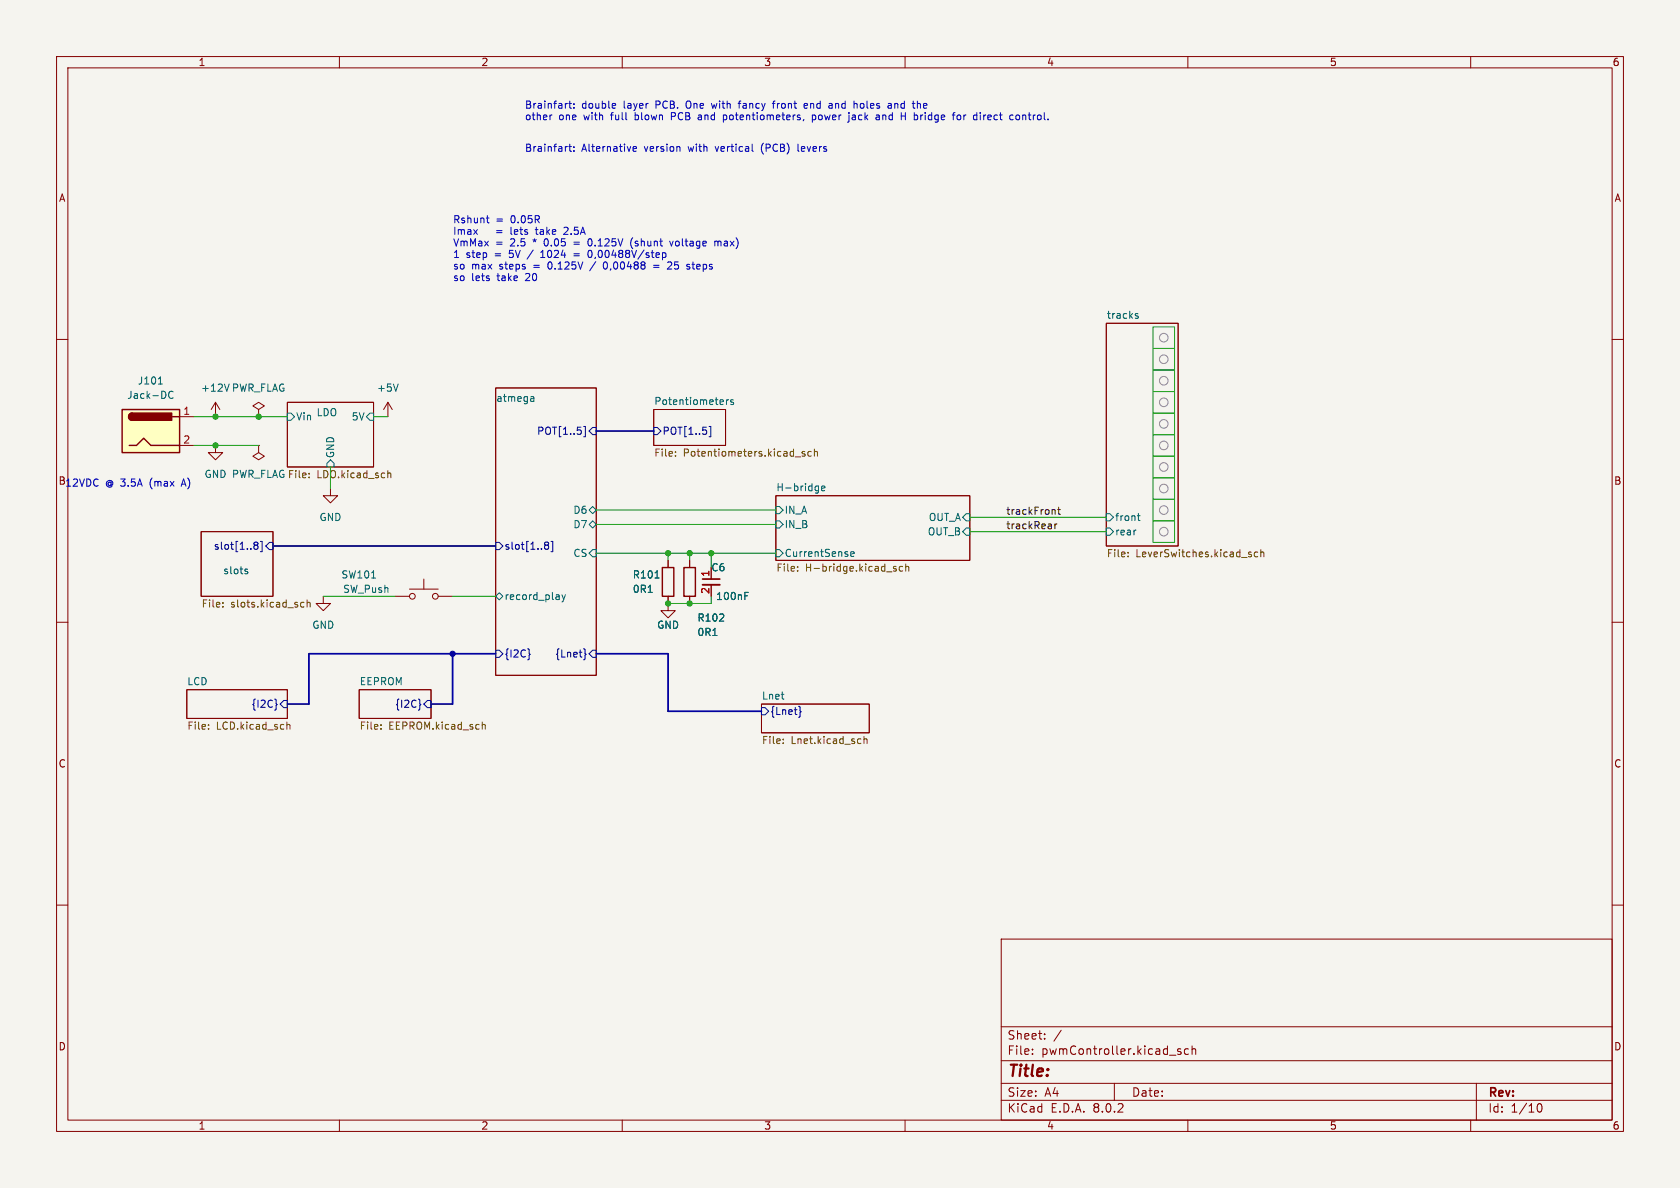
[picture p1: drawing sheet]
<svg xmlns="http://www.w3.org/2000/svg" width="297mm" height="210mm" viewBox="0 0 297 210" stroke-linecap="round" stroke-linejoin="round" font-family="sans-serif">
<path d="M0 0h297v210h-297z" fill="#f5f4ef" stroke="#f5f4ef" stroke-width=".18"/>
<g fill="none" stroke="#840000" stroke-width=".18">
<path d="M10 10h277v190h-277zM12 12h273v186h-273zM60 10v2M110 10v2M160 10v2M210 10v2M260 10v2M10 60h2M195.6 57.2h12.7v39.3h-12.7zM285 60h2M38.1 78.7v1.3h1.3l-1.3 1.3-1.3-1.3h1.3M45.7 78.7v1.3l1 .6-1 .7-1-.7 1-.6"/>
<path d="M45.7 78.7h.1M50.8 71.1h15.2v11.5h-15.2zM68.6 71.1l-.8 1.3M68.6 71.1v2.6M68.6 71.1l.7 1.3M87.6 68.6h17.8v50.8h-17.8zM115.6 72.4h12.7v6.3h-12.7zM35.6 94h12.7v11.4h-12.7zM58.4 86.4v1.2h1.3l-1.3 1.3-1.3-1.3h1.3M121.9 99.1v1.2M137.2 87.6h34.2v11.5h-34.2zM10 110h2"/>
<path d="M57.1 105.4v1.3h1.3l-1.3 1.3-1.2-1.3h1.2M69.8 105.4h2.6M72.4 104.1h5.1M74.9 102.4v1.7M77.5 105.4h2.5M121.9 105.4v1.3M125.7 100.3v2.1M125.7 103.4v2M285 110h2M33 121.9h17.8v5.1h-17.8zM63.5 121.9h12.7v5.1h-12.7zM134.6 124.5h19.1v5h-19.1z"/>
<path d="M10 160h2M285 160h2M177 166h108v32h-108zM60 198v2M110 198v2M160 198v2M177 194.5h108M177 191.5h108M177 187.5h108M177 181.5h108M182.5 186.3v.1M182.5 185.5v.1"/>
<path d="M184.7 183.6v.1M184.7 182.8v.1M187.6 182.1l-1.3 2M197 191.5v3M208.7 185.5l-.3-.1-.2 .2v.2l.5 .2v.3h-.5M210 198v2M210.1 185.5l-.4-.1-.3 .3v.4l.1 .2h.6M210.7 185.5l.3-.1 .3 .1 .1 .9M210.7 184.9v1.5M260 198v2M261 191.5v6.5M271.7 195.7l.2-.5 .2-.1a.8 .8 0 0 1 .5 .7 .8 .8 0 0 1-.5 .8l-.2-.1-.2-.5"/>
<circle cx="72.9" cy="105.4" r=".51"/>
<circle cx="77" cy="105.4" r=".51"/>
</g>
<g fill="none" stroke="#006464" stroke-width=".18">
<path d="M200.8 55.8l.4 .2v.2l-.4 .1M200.8 55.5h.4M50.8 73h.6l.7 .7-.7 .6h-.6zM65.4 73h.6v1.3h-.6l-.6-.6zM70.4 67.9l-.4 1.3M94 70.1h.2l.2 .2v.7M94.4 70.9l-.4 .1M94.4 70.4l-.4 .1M128.4 70.7v.8M128.8 70.7l-.4 .2M129.6 70.7h-.3l-.1 .1v.2l.4 .2v.3h-.4M58.4 81.3l.7 .6v.7h-1.3v-.7z"/>
<path d="M104.1 92.7l.7-.6 .6 .6-.6 .6zM104.8 97.2h.6v1.2h-.6l-.7-.6zM104.8 89.5l.6 .7-.6 .6-.7-.6zM137.2 89.5h.6l.6 .7-.6 .6h-.6zM137.2 97.2h.6l.6 .6-.6 .6h-.6zM137.2 92.1h.6l.6 .6-.6 .6h-.6zM144.3 85.9l.4 .1M144.7 85.9v1l-.2 .3M144.7 86.7l-.4 .1M145.2 86.3l.6-.1v-.2l-.4-.1-.2 .2 .1 .6h.5M150.4 97.9l.6-.1-.1-.2-.3-.1-.2 .2 .1 .6h.4M170.8 93.3h.6v1.3h-.6l-.6-.6z"/>
<path d="M170.8 90.8h.6v1.3h-.6l-.6-.7zM195.6 90.8h.6l.6 .6-.6 .7h-.6zM195.6 93.3h.6l.6 .7-.6 .6h-.6zM200.7 93.7h.1M201.1 91.2h.5M201.3 90.7v1.1l.3 .2M43.5 101l.3 .1v.2l-.2 .1h-.2M43.5 100.6l.3 .1M65.7 102.2h.7M87.6 105.4l.7-.6 .6 .6-.6 .6zM99.4 105.1l.3 .9M99.7 106l-.3 .4"/>
<path d="M100 105.1l-.3 .9M126 112.3h.7M131.7 105.3h.4M131.7 104.7h.6"/>
</g>
<g fill="none" stroke="#725600" stroke-width=".18">
<path d="M119.4 79.9v.1M142.3 79.9l-.3-.1-.2 .2 .1 .2 .4 .1v.3h-.5M143.4 79.9l-.3-.1-.3 .2 .1 .6h.5M144 79.9l.2-.1 .3 .1v.7M144 79.4v1.2M54.6 84.3v.2M54.6 83.7v.1M68.6 83.2v1.3M68.6 83.7l.1-.1 .3 .1 .1 .8M119.4 80.5v.1M140.6 80.8h1M160.1 99.7v1.3"/>
<path d="M199.4 98.3v.1M199.4 97.6v.2M221.1 98l.2 .2-.2 .2M221.1 97.6h.1M222.4 97.6h-.4l-.3 .2 .2 .6h.5M222.9 97.7l.2-.1h.3v.8M222.9 97.2v1.2M39.4 107.2v.1M39.4 106.5v.2M53.3 107.3h.4M53.3 106.5h.4M54.3 106.6l.2-.1h.3v.8"/>
<path d="M54.3 106v1.3M141 100.8v.2M141 100.2v.1M158 100.5l.4 .1 .1 .2-.2 .2-.4-.1M158 100.2h.4M159.6 100.2l-.4-.1-.2 .3 .1 .5h.5M160.1 100.2l.2-.1 .3 .1 .1 .8M36.9 128.8v.1M36.9 128.1v.1M50.7 128.2l.2-.1h.3l.1 .8M50.7 127.6v1.3M67.3 128.8v.1"/>
<path d="M67.3 128.1v.1M85.3 127.6v1.3M85.3 128.2l.1-.1h.3l.1 .8M138.5 131.3v.1M138.5 130.7v.1M152.1 130.6l.1 .1M152.2 131.4h-.1M152.7 130.2v1.2M152.7 130.7l.2-.1 .3 .1 .1 .7"/>
</g>
<g fill="none" stroke="#000084" stroke-width=".18">
<path d="M103.2 75.4h.3v1.8h-.3M104.8 75.6h.6v1.2h-.6l-.7-.6zM115.6 75.6h.6l.6 .6-.6 .6h-.6zM125.4 75.4h.3v1.8h-.3M44.9 96.1l.2 .3M44.9 96.1l.2-.3 .4 .1 .1 .2-.2 .3M45.1 96.4h.3M45.1 96.4l-.2 .2M45.4 96.4l.2 .2v.4l-.5 .1-.2-.2M46 95.7h.3v1.8h-.3M47 96.5l.6-.6h.7v1.3h-.7zM87.6 95.9h.7l.6 .6-.6 .7h-.7z"/>
<path d="M96.3 96.1l.2-.3 .4 .1 .1 .2-.2 .3M96.3 96.1l.2 .3M96.5 96.4h.3M96.5 96.4l-.2 .2M96.8 96.4l.2 .2-.1 .4-.4 .1-.2-.2M97.4 95.7h.3v1.8h-.3M87.6 114.9h.7l.6 .7-.6 .6h-.7zM93.5 115.5l.2 .2-.2 .1M103.2 114.7l.2 .2v.6l.2 .2-.2 .1v.7l-.2 .1M104.8 114.9h.6v1.3h-.6l-.7-.6zM48.8 124.4l.2 .2-.2 .1M50.2 123.8h.6v1.3h-.6l-.7-.6z"/>
<path d="M74.2 124.4l.2 .2-.2 .1M75.6 123.8h.6v1.3h-.6l-.7-.6zM134.6 125.1h.7l.6 .6-.6 .7h-.7zM141.2 124.9l.2 .1v.6l.2 .2-.2 .2v.6l-.2 .2"/>
</g>
<path d="M203.8 88.3h3.8v3.8h-3.8zM203.8 80.6h3.8v3.9h-3.8zM203.8 84.5h3.8v3.8h-3.8z" fill="none" stroke="#239503" stroke-width=".18"/>
<g fill="none" stroke="#898f8a" stroke-width=".18">
<circle cx="205.7" cy="86.4" r=".76"/>
<circle cx="205.7" cy="90.2" r=".76"/>
<circle cx="205.7" cy="82.5" r=".76"/>
</g>
<path d="M124.2 103.4h3.1" fill="none" stroke="#840000" stroke-width=".33"/>
<path d="M124.2 102.4h3.1" fill="none" stroke="#840000" stroke-width=".3"/>
<path d="M120.9 100.3h2v5.1h-2z" fill="none" stroke="#840000" stroke-width=".25"/>
<path d="M21.6 72.4h10.1v7.6h-10.1z" fill="#ffffc2"/>
<path d="M21.6 72.4h10.1v7.6h-10.1zM22.9 78.7h1.2l1.3-1.2 1.3 1.2h5M23.4 73a.64 .64 0 0 0-.7 .7 .64 .64 0 0 0 .7 .6M30.5 73.7h1.2M117.1 100.3h2v5.1h-2z" fill="none" stroke="#840000" stroke-width=".25"/>
<g fill="#840000" stroke="#840000" stroke-width=".25">
<path d="M22.9 73.2l.5-.2v1.3a.63 .63 0 0 1-.6-.4 .63 .63 0 0 1 .1-.7z"/>
<path d="M23.4 73h7v1.3h-7z"/>
</g>
<g fill="none" stroke="#840000" stroke-width=".18">
<path d="M31.7 73.7h2.6M31.7 78.7h2.6M38.1 71.1l-.8 1.3M38.1 71.1v2.6M38.1 71.1l.8 1.3M45.7 72.4l1-.6-1-.7-1 .7 1 .6v1.3M45.7 73.7h.1M118.1 99.1v1.2M121.9 99.1v1.2M118.1 105.4v2.6h1.3l-1.3 1.2-1.3-1.2h1.3M121.9 105.4v1.3M125.7 100.3v2.1"/>
<path d="M125.7 103.4v2"/>
</g>
<path d="M28 67.9h.7M30.6 69.3a.6 .6 0 0 0-.8 .4 .6 .6 0 0 0 .6 .7l.2-.1M40.5 67.9l-.4 1.3M114.6 104.7h.7M115.8 102.2h.7M126 112.3h.7M131.7 104.7h.6M131.7 105.3h.4" fill="none" stroke="#006464" stroke-width=".18"/>
<path d="M203.8 57.8h3.8v3.8h-3.8zM203.8 69.2h3.8v3.8h-3.8zM203.8 65.4h3.8v3.8h-3.8zM203.8 76.8h3.8v3.8h-3.8zM203.8 61.6h3.8v3.8h-3.8zM203.8 73h3.8v3.8h-3.8zM203.8 92.1h3.8v3.8h-3.8z" fill="none" stroke="#239503" stroke-width=".18"/>
<g fill="none" stroke="#898f8a" stroke-width=".18">
<circle cx="205.7" cy="59.7" r=".76"/>
<circle cx="205.7" cy="78.7" r=".76"/>
<circle cx="205.7" cy="67.3" r=".76"/>
<circle cx="205.7" cy="74.9" r=".76"/>
<circle cx="205.7" cy="63.5" r=".76"/>
<circle cx="205.7" cy="71.1" r=".76"/>
<circle cx="205.7" cy="94" r=".76"/>
</g>
<path d="M186.2 90.1l.3 .2v.6M186.5 92.6v.9M186.9 92.6l-.4 .3M187 90.1h.5M187.2 89.7v1l.3 .2" fill="none" stroke="#0f0f0f" stroke-width=".18"/>
<g fill="none" stroke="#0000c2" stroke-width=".18">
<path d="M100.6 18.3h.4M100.7 17.9v1.1l.3 .1M101.5 19v.1M101.5 18.3v.2M108.7 18.3l.1 .3-.6 .1M108.8 19.1h-.1M118.7 19.9v1.3M125.8 18.3l.2 .8M130.5 18.3h.5M131 17.9l-.3 .1v1.1M136.5 18.3h.5M137 17.9l-.3 .1v1.1"/>
<path d="M142.2 18.7l.6-.1-.1-.3h-.4l-.1 .2v.6h.5M146.7 18.3h.4v.8M147.1 19.1h-.4M147.1 18.6h-.4M151.4 18.3l.1 .2v.6M152.1 18.4v.6M157.4 18.3l.2 .2v.6M157.6 19.1h-.4M157.6 18.6h-.4M158.2 18.3v.8M158.4 18.3l-.2 .1M160.1 19.9v1.3"/>
<path d="M162.2 18.3h.5v.8M86 38.5h.5M86.2 39.2l.3 .2M97.6 20.3l-.3 .1M100.6 25.9h.4M100.7 25.5v1.1l.3 .2M101.5 26v.1M101.5 26.6v.2M111.9 26.3l.6-.1v-.2l-.4-.1-.2 .2 .1 .6h.5M118.7 20.6h.5M123.5 21.1l.4 .1M123.8 20.3l-.3 .1"/>
<path d="M123.9 20.7l-.4 .1M127.9 20.4l.3-.1 .2 .2M127.9 20.3v1.3M128.4 21.1l-.2 .1-.3-.1M133 26.7l.1 .1M134.7 25.7l-.1 .4 .1 .8M141.1 25.5v1.1l.2 .2M142.1 21.1l-.1 .3M143.6 20.4l.4-.1 .2 .3-.1 .5h-.5M143.6 20.3v1.3M151 20.3l-.3 .1M151.1 20.7h-.3l-.2 .2 .1 .2 .4 .1"/>
<path d="M155 20.3h.3l.2 .2v.7M155.5 21.1l-.5 .1M155.5 20.6l-.5 .1M159.3 20.5h.8M169.3 20.5l.1-.2 .4 .2 .1 .4-.2 .2-.3 .1-.1-.1zM173.9 20.3v.9M174.1 20.3l-.2 .3M179.7 20.5l.1-.2 .4 .2 .1 .4-.2 .2-.3 .1-.1-.1zM94.6 40.6h.5M94.8 40.2l.1 1.2M95.6 45.5h.7M95.8 44.4l-.2 .2"/>
<path d="M100.2 40.2l-.5 .1M100.4 40.7l-.8 .7h.8M101.5 42.8h.9M101.5 43.2h.9M101.5 44.9h.9M101.5 45.2h.9M104.2 42.2a.72 .72 0 0 0 .2 1.3M104.5 44.3h-.1a.68 .68 0 0 0-.5 .6 .68 .68 0 0 0 .5 .6h.1M105.3 46.2l-1.1 1.7M106.7 46.5v.8l.4 .3M111.9 42a1.47 1.47 0 0 0-.1 1.9M115.5 46.9h1"/>
<path d="M115.5 47.3h1M117.1 44.7h.4l.2 .2-.1 .6h-.5M117.1 44.7v1.2M118 46.4l.5-.1 .3 .2M118.4 42.6l.3 .9 .3-.9M118.8 46.7l-.8 .9h.8M121.8 47.1l.2 .2-.2 .3M121.8 46.7l.1 .1M122.3 46.7h.5M126.4 42.6v.9M126.4 42.8l.3-.2 .2 .2M126.9 42.8v.7"/>
<path d="M127.4 42.7l-.3-.1-.2 .2"/>
</g>
<path d="M105.4 76.2h10.2M48.3 96.5h39.3M80 115.6v8.9h-3.8M87.6 115.6h-33v8.9h-3.8M105.4 115.6h12.7v10.1h16.5" fill="none" stroke="#000084" stroke-width=".3"/>
<g fill="none" stroke="#009600" stroke-width=".18">
<path d="M34.3 73.7h16.5M34.3 78.7h11.4M66 73.7h2.6M58.4 82.6v3.8M105.4 97.8h31.8M105.4 92.7h31.8M105.4 90.2h31.8M118.1 97.8v1.3M121.9 97.8v1.3M125.7 97.8v2.5M171.4 94h24.2M171.4 91.4h24.2"/>
<path d="M57.1 105.4h12.7M80 105.4h7.6M125.7 105.4v1.3h-7.6"/>
</g>
<g fill="#009600" stroke="#009600" stroke-width=".18">
<circle cx="121.9" cy="97.8" r=".46"/>
<circle cx="118.1" cy="106.7" r=".46"/>
<circle cx="121.9" cy="106.7" r=".46"/>
<circle cx="118.1" cy="97.8" r=".46"/>
<circle cx="125.7" cy="97.8" r=".46"/>
<circle cx="45.7" cy="73.7" r=".46"/>
<circle cx="38.1" cy="73.7" r=".46"/>
<circle cx="38.1" cy="78.7" r=".46"/>
</g>
<circle cx="80" cy="115.6" r=".46" fill="#000084" stroke="#000084" stroke-width=".18"/>
<text font-size="2.8" fill="#840000" x="178" y="190.9">Title:</text>
<g font-size="2.1" fill="#840000">
<text x="178" y="184">Sheet:</text>
<text x="178" y="186.7">File:</text>
<text x="184.1" y="186.7">pwmController.kicad_sch</text>
<text x="178" y="196.9">KiCad</text>
<text x="178" y="194.1">Size:</text>
<text x="184.7" y="194.1">A4</text>
<text x="185.7" y="196.9">E.D.A.</text>
<text x="193.3" y="196.9">8.0.2</text>
<text x="200" y="194.1">Date:</text>
<text x="263" y="194.3">Rev:</text>
<text x="263" y="196.9">Id:</text>
<text x="267.1" y="196.9">1/10</text>
</g>
<g font-size="1.8" fill="#840000">
<text x="35" y="11.9">1</text>
<text x="85" y="11.9">2</text>
<text x="135" y="11.9">3</text>
<text x="185" y="11.9">4</text>
<text x="235" y="11.9">5</text>
<text x="285" y="11.9">6</text>
<text x="10.3" y="35.9">A</text>
<text x="285.3" y="35.9">A</text>
<text x="285.3" y="85.9">B</text>
<text x="10.3" y="135.9">C</text>
<text x="285.3" y="135.9">C</text>
<text x="10.3" y="185.9">D</text>
<text x="285.3" y="185.9">D</text>
<text x="35" y="199.9">1</text>
<text x="85" y="199.9">2</text>
<text x="135" y="199.9">3</text>
<text x="185" y="199.9">4</text>
<text x="235" y="199.9">5</text>
<text x="285" y="199.9">6</text>
</g>
<g font-size="1.8" fill="#0000c2">
<text x="92.7" y="19.3">Brainfart:</text>
<text x="92.7" y="21.3">other</text>
<text x="98.8" y="21.3">one</text>
<text x="102.8" y="19.3">double</text>
<text x="103.3" y="21.3">with</text>
<text x="108.3" y="21.3">full</text>
<text x="110.4" y="19.3">layer</text>
<text x="112.7" y="21.3">blown</text>
<text x="116.2" y="19.3">PCB.</text>
<text x="119.3" y="21.3">PCB</text>
<text x="121.8" y="19.3">One</text>
<text x="124.3" y="21.3">and</text>
<text x="126.5" y="19.3">with</text>
<text x="128.9" y="21.3">potentiometers,</text>
<text x="131.5" y="19.3">fancy</text>
<text x="137.7" y="19.3">front</text>
<text x="143.4" y="19.3">end</text>
<text x="144.8" y="21.3">power</text>
<text x="148" y="19.3">and</text>
<text x="151.5" y="21.3">jack</text>
<text x="152.6" y="19.3">holes</text>
<text x="156.5" y="21.3">and</text>
<text x="158.9" y="19.3">and</text>
<text x="161.2" y="21.3">H bridge</text>
<text x="163.5" y="19.3">the</text>
<text x="170.8" y="21.3">for</text>
<text x="174.6" y="21.3">direct</text>
<text x="181.2" y="21.3">control.</text>
<text x="92.7" y="26.9">Brainfart:</text>
<text x="102.8" y="26.9">Alternative</text>
<text x="114" y="26.9">version</text>
<text x="122" y="26.9">with</text>
<text x="127" y="26.9">vertical</text>
<text x="135.2" y="26.9">(PCB)</text>
<text x="141.9" y="26.9">levers</text>
<text x="80" y="39.6">Rshunt</text>
<text x="80" y="41.6">Imax</text>
<text x="87.7" y="39.6">=</text>
<text x="88" y="41.6">=</text>
<text x="90.4" y="39.6">0.05R</text>
<text x="90.7" y="41.6">lets</text>
<text x="95.4" y="41.6">take</text>
<text x="100.6" y="41.6">2.5A</text>
<text x="80" y="43.6">VmMax</text>
<text x="80" y="45.7">1</text>
<text x="80" y="47.7">so</text>
<text x="82.4" y="45.7">step</text>
<text x="83.4" y="47.7">max</text>
<text x="87.6" y="45.7">=</text>
<text x="87.6" y="43.6">=</text>
<text x="88.4" y="47.7">steps</text>
<text x="90.3" y="45.7">5V</text>
<text x="90.3" y="43.6">2.5</text>
<text x="93.8" y="45.7">/</text>
<text x="94.5" y="43.6">*</text>
<text x="94.6" y="47.7">=</text>
<text x="96.3" y="45.7">1024</text>
<text x="96.7" y="43.6">0.05</text>
<text x="97.3" y="47.7">0.125V</text>
<text x="104.8" y="43.6">0.125V</text>
<text x="105" y="45.7">0,00488V/step</text>
<text x="107.5" y="47.7">0,00488</text>
<text x="112.5" y="43.6">(shunt</text>
<text x="119.3" y="47.7">25</text>
<text x="119.7" y="43.6">voltage</text>
<text x="122.9" y="47.7">steps</text>
<text x="127.8" y="43.6">max)</text>
<text x="80" y="49.8">so</text>
<text x="83.4" y="49.8">lets</text>
<text x="88" y="49.8">take</text>
<text x="93.2" y="49.8">20</text>
<text x="10.3" y="85.9">B12VDC</text>
<text x="18.6" y="86.1">@ 3.5A</text>
<text x="26.7" y="86.1">(max</text>
<text x="32.6" y="86.1">A)</text>
</g>
<g font-size="1.8" fill="#006464">
<text x="195.6" y="56.4">tracks</text>
<text x="22.4" y="70.7">Jack-DC</text>
<text x="24.3" y="68.2">J101</text>
<text x="35.5" y="69.4">+12V</text>
<text x="40.9" y="69.4">PWR_FLAG</text>
<text x="66.5" y="69.4">+5V</text>
<text x="87.6" y="71.1">atmega</text>
<text x="115.6" y="71.7">Potentiometers</text>
<text x="52.3" y="74.5">Vin</text>
<text x="55.9" y="73.7">LDO</text>
<text x="62.1" y="74.5">5V</text>
<text x="59.3" y="81.1" transform="rotate(-90 59.3 81.1)">GND</text>
<text x="36.1" y="84.7">GND PWR_FLAGFile:</text>
<text x="137.2" y="86.9">H-bridge</text>
<text x="56.4" y="92.3">GND</text>
<text x="101.3" y="93.6">D7</text>
<text x="101.3" y="91">D6</text>
<text x="138.6" y="91">IN_A</text>
<text x="138.6" y="93.6">IN_B</text>
<text x="163.9" y="94.8">OUT_B</text>
<text x="164.1" y="92.3">OUT_A</text>
<text x="197" y="92.3">front</text>
<text x="197" y="94.8">rear</text>
<text x="39.4" y="101.6">slots</text>
<text x="101.3" y="98.7">CS</text>
<text x="125.7" y="101.2">C6</text>
<text x="138.6" y="98.7">CurrentSense</text>
<text x="60.3" y="102.5">SW101</text>
<text x="60.6" y="105">SW_Push</text>
<text x="89.1" y="106.3">record_play</text>
<text x="111.8" y="102.5">R101</text>
<text x="111.8" y="105">0R1</text>
<text x="126.5" y="106.3">100nF</text>
<text x="55.1" y="111.4">GND</text>
<text x="116.1" y="111.4">GND</text>
<text x="123.2" y="110.1">R102</text>
<text x="123.2" y="112.6">0R1</text>
<text x="33" y="121.2">LCD</text>
<text x="63.5" y="121.2">EEPROM</text>
<text x="134.6" y="123.7">Lnet</text>
</g>
<g font-size="1.8" fill="#a90000">
<text x="32.3" y="73.4">1</text>
<text x="32.3" y="78.5">2</text>
<text x="125.5" y="105.1" transform="rotate(-90 125.5 105.1)">2</text>
<text x="125.5" y="102.1" transform="rotate(-90 125.5 102.1)">1</text>
</g>
<g font-size="1.8" fill="#000084">
<text x="94.9" y="77.1">POT[1..5]</text>
<text x="117" y="77.1">POT[1..5]</text>
<text x="37.7" y="97.4">slot[1..8]</text>
<text x="89.1" y="97.4">slot[1..8]</text>
<text x="89.1" y="116.4">{I2C}</text>
<text x="98.1" y="116.4">{Lnet}</text>
<text x="44.4" y="125.3">{I2C}</text>
<text x="69.8" y="125.3">{I2C}</text>
<text x="136.1" y="126.6">{Lnet}</text>
</g>
<g font-size="1.8" fill="#725600">
<text x="115.6" y="81.1">File:</text>
<text x="120.8" y="81.1">Potentiometers.kicad_sch</text>
<text x="56" y="84.9">LDO.kicad_sch</text>
<text x="137.2" y="101.4">File:</text>
<text x="142.4" y="101.4">H-bridge.kicad_sch</text>
<text x="195.6" y="98.8">File:</text>
<text x="200.8" y="98.8">LeverSwitches.kicad_sch</text>
<text x="35.6" y="107.7">File:</text>
<text x="40.8" y="107.7">slots.kicad_sch</text>
<text x="33" y="129.3">File:</text>
<text x="38.2" y="129.3">LCD.kicad_sch</text>
<text x="63.5" y="129.3">File:</text>
<text x="68.7" y="129.3">EEPROM.kicad_sch</text>
<text x="134.6" y="131.9">File:</text>
<text x="139.8" y="131.9">Lnet.kicad_sch</text>
</g>
<g font-size="1.8" fill="#0f0f0f">
<text x="177.8" y="93.6">trackRear</text>
<text x="177.8" y="91.1">trackFront</text>
</g>
</svg>
